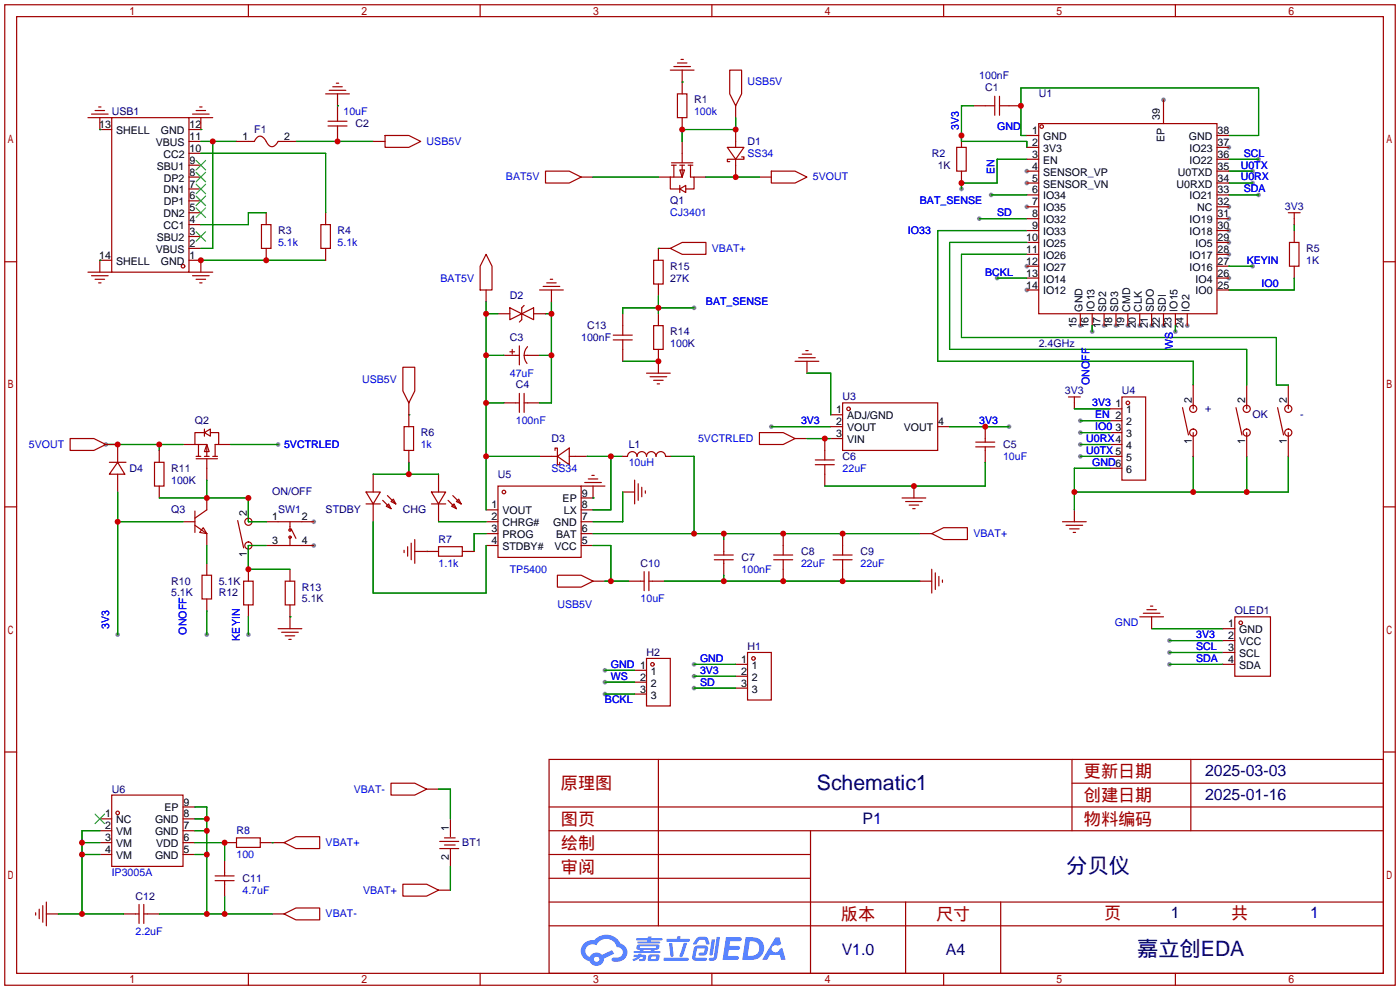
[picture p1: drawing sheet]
<svg xmlns="http://www.w3.org/2000/svg" width="299mm" height="212mm" viewBox="0 0 299 212" stroke-linecap="round" stroke-linejoin="round" font-family="sans-serif">
<g fill="#999">
<circle cx="219.5" cy="36.6" r=".51"/>
<circle cx="219.5" cy="39.1" r=".51"/>
<circle cx="219.5" cy="44.2" r=".51"/>
<circle cx="219.5" cy="56.9" r=".51"/>
<circle cx="219.5" cy="62" r=".51"/>
<circle cx="230.9" cy="69.6" r=".51"/>
<circle cx="236" cy="69.6" r=".51"/>
<circle cx="238.5" cy="69.6" r=".51"/>
<circle cx="241" cy="69.6" r=".51"/>
<circle cx="243.6" cy="69.6" r=".51"/>
<circle cx="246.1" cy="69.6" r=".51"/>
<circle cx="248.7" cy="69.6" r=".51"/>
<circle cx="253.7" cy="69.6" r=".51"/>
<circle cx="262.6" cy="59.4" r=".51"/>
<circle cx="262.6" cy="54.4" r=".51"/>
<circle cx="262.6" cy="51.8" r=".51"/>
<circle cx="262.6" cy="49.3" r=".51"/>
<circle cx="262.6" cy="46.7" r=".51"/>
<circle cx="262.6" cy="44.2" r=".51"/>
<circle cx="262.6" cy="31.5" r=".51"/>
<circle cx="248.7" cy="21.3" r=".51"/>
<circle cx="67.1" cy="116.6" r=".51"/>
<circle cx="67.1" cy="111.5" r=".51"/>
<circle cx="230.9" cy="97.5" r=".51"/>
<circle cx="230.9" cy="95" r=".51"/>
<circle cx="230.9" cy="92.5" r=".51"/>
<circle cx="230.9" cy="89.9" r=".51"/>
<circle cx="205.5" cy="40.4" r=".51"/>
<circle cx="267.7" cy="36.6" r=".51"/>
<circle cx="267.7" cy="39.1" r=".51"/>
<circle cx="269" cy="41.7" r=".51"/>
<circle cx="269" cy="34" r=".51"/>
<circle cx="209.3" cy="46.7" r=".51"/>
<circle cx="249.9" cy="136.9" r=".51"/>
<circle cx="249.9" cy="139.4" r=".51"/>
<circle cx="249.9" cy="142" r=".51"/>
<circle cx="164.8" cy="91.2" r=".51"/>
<circle cx="215.6" cy="91.2" r=".51"/>
<circle cx="148.3" cy="144.5" r=".51"/>
<circle cx="148.3" cy="147.1" r=".51"/>
<circle cx="129.3" cy="145.8" r=".51"/>
<circle cx="129.3" cy="148.3" r=".51"/>
<circle cx="213.1" cy="59.4" r=".51"/>
<circle cx="251.2" cy="70.9" r=".51"/>
<circle cx="129.3" cy="143.3" r=".51"/>
<circle cx="148.3" cy="142" r=".51"/>
<circle cx="233.4" cy="70.9" r=".51"/>
<circle cx="22.6" cy="95" r=".51"/>
<circle cx="25.1" cy="135.6" r=".51"/>
<circle cx="44.2" cy="135.6" r=".51"/>
<circle cx="53.1" cy="135.6" r=".51"/>
<circle cx="267.7" cy="56.9" r=".51"/>
<circle cx="59.4" cy="95" r=".51"/>
<circle cx="211.8" cy="41.7" r=".51"/>
<circle cx="148.3" cy="65.8" r=".51"/>
</g>
<g fill="none" stroke="#a10000" stroke-width=".25">
<path d="M1 1h297.2v209.6h-297.2zM3.6 3.6h292.1v204.4h-292.1zM53.1 1v2.6M102.6 1v2.6M152.1 1v2.6M201.7 1v2.6M251.2 1v2.6M1 55.9h2.6M295.7 55.9h2.5M1 108.3h2.6M295.7 108.3h2.5M1 160.7h2.6"/>
<path d="M117.3 162.3h178.4v45.7h-178.4zM117.3 177.5h178.4M117.3 172.5h178.4M140.7 162.3v35.6M173.2 177.5v30.5M229.1 162.3v15.2M229.1 167.4h66.6M254.5 162.3v15.2M295.7 160.7h2.5M117.3 182.6h55.9M117.3 197.9h178.4M117.3 192.8h178.4"/>
<path d="M117.3 187.7h55.9M193.5 192.8v15.2M213.9 192.8v15.2M53.1 208v2.6M102.6 208v2.6M152.1 208v2.6M201.7 208v2.6M251.2 208v2.6"/>
</g>
<g fill="#5487ff">
<path d="M155.2 200.3h2.6a.48 .48 0 0 1 .7 .4 .48 .48 0 0 1-.6 .4h-1.8l-.2 1.1h1.9a.43 .43 0 0 1 .4 .4 .43 .43 0 0 1-.5 .4h-1.9l-.2 1.3h1.7a.45 .45 0 0 1 .5 .2 .45 .45 0 0 1-.1 .6h-3.3z"/>
<path d="M165.7 200.3h.9l.4 1.5-.8 .3a.84 .84 0 0 0-1.2 .3 .84 .84 0 0 0 .4 1.1 .84 .84 0 0 0 1.1-.4l.1-.2 .6-.3 .7 2.5h-1l-.2-1h-2.1l-.6 1h-1.1z"/>
<path d="M152.1 200.8h.7l-.5 3.1a.36 .36 0 0 1-.3 .3 .36 .36 0 0 1-.4-.3z"/>
<path d="M153.2 200.2h.7l-.6 4.3a1.13 1.13 0 0 1-1.8 .6l.2-.4h.7l.2-.2z"/>
<path d="M148.9 200.6l.6-.4h1a.77 .77 0 0 1 .9 .5l.3 1-.2 .2h-.5l-.3-.9-.2-.2-1 .1-.7 1-.6-.1-.1-.2z"/>
<path d="M148.4 202.4l.6-.3h1.7a.81 .81 0 0 1 .7 .5 .81 .81 0 0 1-.2 .8 .81 .81 0 0 1-.9 .8h-.7a.32 .32 0 0 1-.3-.3 .32 .32 0 0 1 .4-.3h.7l.2-.9-1.6 .1-.4 1.8 2.2 .1a.32 .32 0 0 1 .3 .4 .32 .32 0 0 1-.4 .2h-2.2l-.5-.3-.1-.5z"/>
<path d="M141.9 204.7h5a.33 .33 0 0 1 .3 .3 .33 .33 0 0 1-.3 .3h-4.9l-.2-.1z"/>
<path d="M146.1 201.5h.8l-.7 2a.98 .98 0 0 1-.7 1.1l-.3-.3z"/>
<path d="M143 201.6h.7l.3 2.5a.34 .34 0 0 1-.3 .4 .34 .34 0 0 1-.4-.3z"/>
<path d="M142.5 200.7h2.1l.3-.6h.6l-.1 .6h1.7a.32 .32 0 0 1 .4 .3 .32 .32 0 0 1-.4 .3h-4.5l-.2-.2z"/>
<path d="M135.5 204.1h.9l.1-.3h.6v.3h.8a.82 .82 0 0 1-.5 1.3h-.8v-.4l.7-.1 .1-.3a.68 .68 0 0 0-1 .4l-1.1 .4-.1-.4 .9-.5h-.7z"/>
<path d="M136 200.5h2.4l.1-.3h.7v.3h2.2l.2 .3-.2 .2h-2.3v.2h1.8l.2 .3-.2 .1h-4.5l-.1-.4h2l.1-.2h-2.3l-.1-.2z"/>
<path d="M159.4 200.3l-.8 4.9h1.7a2.5 2.5 0 0 0 3-2.5 2.5 2.5 0 0 0-3.1-2.4zM160.3 201.1a1.61 1.61 0 0 1 2 1.5 1.61 1.61 0 0 1-1.8 1.7h-.7z"/>
<path d="M136.2 202a.55 .55 0 0 0-.2 .8 .55 .55 0 0 0 .7 .2l.1 .3h-1.3v.3l5.4 .1 .3-.2-.2-.2h-1.2l.2-.3a.7 .7 0 0 0 .8-.3 .7 .7 0 0 0 0-.8l-4.2-.1zM136.8 202.3l3.3-.1 .1 .1-.2 .3h-3.2zM137.5 203h1.7l-.2 .3h-1.4z"/>
<path d="M138.6 204.2a1.05 1.05 0 0 0 0 1.2 2.91 2.91 0 0 0 2.2-.2 .98 .98 0 0 0 0-1.2h-1.6zM139.2 204.5l.9-.1 .1 .4-.2 .2-.8-.1z"/>
<path d="M124.9 201.6a2.23 2.23 0 0 0-.7 2.3 2.23 2.23 0 0 0 1.8 1.6 1.58 1.58 0 0 0 1.8 .9 1.58 1.58 0 0 0 1.3-1.5l2.2-1.1-.5-.7-2.1 1a1.65 1.65 0 0 0-2.7 .4 1.45 1.45 0 0 1-.8-1.9 1.45 1.45 0 0 1 2-.7l.3 .1a2.3 2.3 0 0 1 2.3-1.3 2.3 2.3 0 0 1 2 1.7 1.12 1.12 0 0 1 1.3 1 1.12 1.12 0 0 1-1.1 1.2h-.7a.45 .45 0 0 0-.6 .4 .45 .45 0 0 0 .5 .5 2.21 2.21 0 0 0 2.2-.5 2.21 2.21 0 0 0 .5-2.3 2.13 2.13 0 0 0-1.3-1.1 3.3 3.3 0 0 0-5.6-.7l-1.1 .1zM127 205a.57 .57 0 0 1 1.1 0 .57 .57 0 0 1-1.1 0z"/>
</g>
<g fill="none" stroke="#a10000" stroke-width=".25">
<path d="M70.4 19.3h3.5M71.1 18.5h2.1M71.9 17.8h.5M143.3 15h5M144 14.2h3.6M144.8 13.5h2M145.5 12.7h.5M145.8 15v5.1M156 15h2.5v5.1l-1.3 2.5-1.2-2.5zM18.8 25.1h5.1M19.6 24.4h3.5M20.3 23.6h2.1"/>
<path d="M21.1 22.9h.5M21.3 25.1v2.6h2.6M23.9 25.1h16.5v33.1h-16.5zM40.4 37.8h2.5M40.4 35.3h2.5M40.4 32.8h2.5M40.4 30.2h2.5M40.4 25.1h5.1M41.1 24.4h3.6M41.9 23.6h2M42.7 22.9h.5M42.9 25.1v2.6h-2.5"/>
<path d="M50.5 30.2h3.9l.5-.8 .7-.3 .7 .3 1.1 1.6 .6 .3 .8-.2 .6-.9h3.8M69.6 20.1h5.1M70.1 25.9h4.1M70.1 26.9h4.1M72.1 20.1v5.8M72.1 26.9v3.3M79.8 30.2h2.5M82.3 29h5.1l2.5 1.2-2.5 1.3h-5.1zM116.6 36.6h5.1l2.5 1.2-2.5 1.3h-5.1zM124.2 37.8h2.5M140.7 37.8h2.6M143.3 37.8v2.6h2"/>
<path d="M143.5 35.3h1M143.5 34.8h4.6M144 35.3v2.5M144.8 20.1h2v5h-2zM145.3 36.3h1l-.5 1.5zM145.3 39.6v1.5M145.3 35.3h1M145.8 35.3v2.5h-2.5M145.8 25.1v2.6M145.8 30.2v4.6M147.1 35.3h1M147.6 35.3v2.5h.7v2.6h-1.7"/>
<path d="M148.3 37.8h2.6M155.4 31.5h3.6l-1.8 2.5zM157.2 22.6v2.5M157.2 27.7v3.8M157.2 34v3.8M158.5 33.5h.5v.5h-3.6v.5h.6M162.3 37.8h2.5M164.8 36.6h5.1l2.6 1.2-2.6 1.3h-5.1zM204.5 31.5h2v5.1h-2zM205.5 29v2.5M205.5 36.6v2.5M208 22.6h4.6"/>
<path d="M212.6 20.6v4M213.6 22.6h4.6M213.6 20.6v4M219.5 29h2.5M219.5 31.5h2.5M219.5 34h2.5M219.5 36.6h2.5M219.5 39.1h2.5M222 26.4h38.1v40.7h-38.1zM248.7 21.3v5.1M260.1 29h2.5M260.1 31.5h2.5"/>
<path d="M260.1 34h2.5M260.1 36.6h2.5M260.1 39.1h2.5M18.8 58.2h5.1M19.6 58.9h3.5M20.3 59.7h2.1M23.9 55.6h-2.6v2.6M40.4 45.5h2.5M40.4 55.6h2.5v2.6M40.4 53.1h2.5M40.4 50.5h2.5M40.4 48h2.5"/>
<path d="M40.4 42.9h2.5M40.4 40.4h2.5M40.4 58.2h5.1M41.1 58.9h3.6M41.9 59.7h2M55.9 48h2v5.1h-2zM56.9 45.5v2.5M56.9 53.1v2.5M68.6 48h2v5.1h-2zM69.6 45.5v2.5M69.6 53.1v2.5M103.9 54.4l1.3 2.5v5.1h-2.6v-5.1z"/>
<path d="M117.6 59.7h.5M139.7 55.6h2v5.1h-2zM143.3 53.1l2.5-1.3h5.1v2.6h-5.1zM143.3 53.1h-2.6v2.5M145.3 40.4l1.3-.8v1.5zM219.5 41.7h2.5M219.5 44.2h2.5M219.5 46.7h2.5M219.5 49.3h2.5M219.5 51.8h2.5M219.5 54.4h2.5M219.5 56.9h2.5"/>
<path d="M219.5 59.4h2.5M260.1 41.7h2.5M260.1 44.2h2.5M260.1 46.7h2.5M260.1 49.3h2.5M260.1 51.8h2.5M260.1 54.4h2.5M260.1 56.9h2.5M260.1 59.4h2.5M275.3 45.5h2.6M275.6 51.8h2v5.1h-2zM276.6 45.5v2.5"/>
<path d="M276.6 49.3v2.5M276.6 56.9v2.5M21.1 60.5h.5M42.7 60.5h.5M86.1 78.5h2.5v5.1l-1.2 2.5-1.3-2.5zM103.9 62v2.5M106.4 67.1h2.6M107.7 75.9h3.3M109 65.8l2.5 1.3-2.5 1.2zM109 75.2h1M109.5 74.7v1M111 73.9v4.1"/>
<path d="M111.5 67.1l2.5-1.3v2.5zM112 75.9h3.3M112 65.3l-.5 .5v2.5l-.5 .5M112.7 74.1a2.74 2.74 0 0 0-.1 3.6M114 67.1h2.6M115.3 62h5.1M116.1 61.2h3.5M116.8 60.5h2.1M117.9 62v2.5M131.1 72.6h4M131.1 71.6h4M133.1 67.1v4.5"/>
<path d="M133.1 72.6v4.6M138.2 79.8h5.1M139.7 69.6h2v5.1h-2zM140.7 60.7v2.5M140.7 67.1v2.5M140.7 74.7v5.1M169.9 77.2h5.1M170.7 76.5h3.5M171.4 75.7h2.1M172.2 74.9h.5M172.5 77.2v2.6M219.5 62h2.5"/>
<path d="M230.9 67.1v2.5M233.4 67.1v2.5M236 67.1v2.5M238.5 67.1v2.5M241 67.1v2.5M243.6 67.1v2.5M246.1 67.1v2.5M248.7 67.1v2.5M251.2 67.1v2.5M253.7 67.1v2.5M260.1 62h2.5M15 93.7h5.1l2.5 1.3-2.5 1.3h-5.1z"/>
<path d="M22.6 95h2.5v3.8M23.4 98.8h3.5M25.1 98.8l1.6 2.5h-3.3zM33 98.8h2.1v5.1h-2.1zM34 96.3v2.5M39.1 95h2.6M41.7 95h2.5v2.5M41.9 97.5h1M41.9 98h4.6M42.4 95v2.5M43.7 92.5l1.3-.8v1.5zM43.7 92.5h-2v2.5"/>
<path d="M43.7 91.7v1.5M43.7 97.5h1M44.2 95l.5 1.5h-1zM44.2 98v4.6M45 92.5h1.7v2.5h-.7v2.5M45.5 97.5h1M46.7 95h2.6M86.4 91.2h2v5.1h-2zM87.4 86.1v5.1M87.4 96.3v2.5M107.7 86.1h3.3M111 84.1v4"/>
<path d="M112 84.1v4M112 86.1h3.3M115.3 97.5h3.8M118.6 96.3v-.5h.5v3.5h.5v-.5M119.1 97.5l2.6-1.7v3.5zM121.7 97.5h3.8M133.1 97.5h1a1.02 1.02 0 0 1 1-1 1.02 1.02 0 0 1 1 1M136.1 97.5a1.02 1.02 0 0 1 1.1-1 1.02 1.02 0 0 1 1 1M138.2 97.5a1.02 1.02 0 0 1 1-1 1.02 1.02 0 0 1 1 1M138.9 80.5h3.6M139.7 81.3h2M140.2 97.5a1.02 1.02 0 0 1 1-1 1.02 1.02 0 0 1 1 1"/>
<path d="M140.5 82h.5M142.2 97.5h1.1M162.3 92.5h5.1l2.5 1.2-2.5 1.3h-5.1zM169.9 93.7h2.6M174.2 98.3h4.1M174.2 99.3h4.1M176.3 93.7v4.6M176.3 99.3v4.6M177.5 93.7h2.6M177.5 88.6h2.6M177.5 91.2h2.6M180.1 86.1h20.3v10.2h-20.3z"/>
<path d="M200.4 91.2h2.5M208.5 94.5h4.1M208.5 95.5h4.1M210.6 91.2v3.3M210.6 95.5v3.3M228.3 84.8h2.6M229.6 84.8v2.6M237.2 87.4h2.6M237.2 89.9h2.6M237.2 92.5h2.6M237.2 95h2.6M237.2 97.5h2.6"/>
<path d="M239.8 84.8h5.1v17.8h-5.1zM252.7 87.1l1.3 5.9M255 82.3v5.1M255 92.5v5M264.2 87.1l1.2 5.9M266.4 82.3v5.1M266.4 92.5v5M273 87.1l1.3 5.9M275.3 82.3v5.1M275.3 92.5v5M25.1 101.3v3.9M34 103.9v2.5"/>
<path d="M39.1 111.5h2.6M41.7 109.2v4.6M41.7 112.3l2.5 1.7M43.4 112.8l.8 1.2-1.5-.2zM44.2 106.4v2.6l-2.5 1.7M44.2 114v2.6M50.8 111.3l1.3 5.8M53.1 106.4v5.1M53.1 116.6v7.6M56.9 111.5h10.2M56.9 116.6h10.2M62 111.5v1.8"/>
<path d="M62 114.8v1.8M62.2 113l1 2.1M78.2 105.2h3.1l-1.5 2.5zM78.2 107.7h3.1M79.8 101.3v3.9M79.8 107.7v3.8M81.8 106.9l1.8 1.8M82.5 108.2l.6-.5 .5 1zM82.8 105.9l1.8 1.8M83.6 107.2l.5-.5 .5 1zM86.4 117.6v.5M87.1 116.8v2.1"/>
<path d="M87.9 116.1v3.5M88.6 117.9h5.1M88.6 115.3v5.1M92.2 105.2h3l-1.5 2.5zM92.2 107.7h3M93.7 116.8h5.1v2.1h-5.1zM93.7 101.3v3.9M93.7 107.7v3.8M95.8 106.9l1.7 1.8M96.5 108.2l.5-.5 .5 1zM96.8 105.9l1.8 1.8M97.5 107.2l.5-.5 .6 1z"/>
<path d="M98.8 117.9h2.5M103.9 111.5h2.5M103.9 109h2.5M103.9 114h2.5M103.9 116.6h2.5M106.4 103.9h17.8v15.2h-17.8zM124.2 111.5h2.5M124.2 109h2.5M124.2 114h2.5M124.2 116.6h2.5M124.2 103.9h5.1M125 103.1h3.5"/>
<path d="M125.7 102.4h2.1M126.5 101.6h.5M126.7 103.9v2.5h-2.5M133.1 105.2h2.5M135.6 102.6v5.1M136.4 103.4v3.5M137.2 104.1v2.1M137.9 104.9v.5M152.7 119.6h4M152.7 118.6h4M154.7 115.3v3.3M154.7 119.6v3.3"/>
<path d="M165.4 119.6h4M165.4 118.6h4M167.4 114v4.6M167.4 119.6v4.6M178.1 119.6h4M178.1 118.6h4M180.1 114v4.6M180.1 119.6v4.6M192.8 106.4h5.1M193.5 107.2h3.6M194.3 107.9h2M195.1 108.7h.5"/>
<path d="M195.3 103.9v2.5M196.6 114h2.5M199.1 114l2.6-1.2h5.1v2.5h-5.1zM227.1 111.5h5.1M227.8 112.3h3.6M228.6 113h2M229.4 113.8h.5M229.6 109v2.5M237.2 100.1h2.6M43.2 122.9h2v5.1h-2zM44.2 120.4v2.5M44.2 128v2.6"/>
<path d="M52.1 124.2h2v5.1h-2zM53.1 129.3v2.5M59.4 134.4h5.1M60.2 135.1h3.6M61 124.2h2v5.1h-2zM61 135.9h2M61.7 136.7h.5M62 121.7v2.5M62 129.3v5.1M119.1 122.9h5.1l2.5 1.3-2.5 1.3h-5.1zM126.7 124.2h2.6M134.4 124.2h3.3"/>
<path d="M137.7 122.2v4M138.7 122.2v4M138.7 124.2h3.3M159.8 139.4h5v10.2h-5zM196.6 124.2h2.5M199.1 121.7v5M199.9 122.4v3.6M200.7 123.2v2M201.4 124v.5M243.6 131.8h5.1M244.3 131.1h3.6M245.1 130.3h2"/>
<path d="M245.9 129.5h.5M246.1 131.8v2.6M261.4 134.4h2.5M261.4 136.9h2.5M261.4 139.4h2.5M263.9 131.8h7.6v12.7h-7.6zM135.6 143.3h2.6M135.6 145.8h2.6M135.6 148.3h2.6M138.2 140.7h5.1v10.2h-5.1zM157.2 142h2.6M157.2 144.5h2.6"/>
<path d="M157.2 147.1h2.6M261.4 142h2.5M21.3 175h2.6M21.3 177.5h2.6M23.9 169.9h15.2v15.3h-15.2zM39.1 175h2.6M39.1 177.5h2.6M39.1 172.5h2.6M50.5 179.1h5.1v2h-5.1zM83.6 167.4h5l2.6 1.3-2.6 1.2h-5zM91.2 168.7h2.5M94 179.8h4"/>
<path d="M95 179.1h2.3M96.3 175v3.8M7.6 195.1v.5M8.4 194.3v2M9.1 193.5v3.6M9.9 195.3h2.5M9.9 192.8v5.1M21.3 180.1h2.6M21.3 182.6h2.6M26.4 195.3h3.3M29.7 193.3v4.1M30.7 193.3v4.1"/>
<path d="M30.7 195.3h3.3M39.1 180.1h2.6M39.1 182.6h2.6M46 188.2h4M46 187.2h4M48 180.1h2.5M48 183.9v3.3M48 188.2v3.3M55.6 180.1h5.1M58.2 195.3h2.5M60.7 180.1l2.5-1.3h5.1v2.6h-5.1zM60.7 195.3l2.5-1.2h5.1v2.5h-5.1z"/>
<path d="M86.1 189h5.1l2.5 1.2-2.5 1.3h-5.1zM93.7 190.2h2.6M94 181.4h4M95 180.6h2.3M96.3 181.4v3.8"/>
<circle cx="222.6" cy="27.1" r=".38"/>
<circle cx="39.1" cy="56.9" r=".38"/>
<circle cx="181.4" cy="87.4" r=".38"/>
<circle cx="241" cy="86.1" r=".38"/>
<circle cx="255" cy="87.4" r=".76"/>
<circle cx="255" cy="92.5" r=".76"/>
<circle cx="266.4" cy="87.4" r=".76"/>
<circle cx="266.4" cy="92.5" r=".76"/>
<circle cx="275.3" cy="87.4" r=".76"/>
<circle cx="275.3" cy="92.5" r=".76"/>
<circle cx="53.1" cy="111.5" r=".76"/>
<circle cx="53.1" cy="116.6" r=".76"/>
<circle cx="62" cy="114.8" r=".25"/>
<circle cx="62" cy="113.3" r=".25"/>
<circle cx="107.7" cy="105.2" r=".38"/>
<circle cx="265.2" cy="133.1" r=".38"/>
<circle cx="139.4" cy="142" r=".38"/>
<circle cx="161" cy="140.7" r=".38"/>
<circle cx="25.1" cy="173.7" r=".38"/>
</g>
<g fill="none" stroke="#008700" stroke-width=".25">
<path d="M145.8 17.5h.1M21.3 27.7h.1M42.9 27.7h.1M42.9 30.2h7.6M42.9 32.8h26.7v12.7M45.5 30.2v22.9h-2.6M63.2 30.2h16.6M72.1 22.6h.1M126.7 37.8h14M150.9 37.8h11.4M157.2 25.1v2.6h-11.4v2.5M208 22.6h-2.5v7.6h14v1.3"/>
<path d="M219.5 29h-1.3v-10.2h50.8v10.2h-6.4M219.5 34h-6.4v5.1h-7.6v1.3M262.6 39.1h5.1M262.6 34h6.4M262.6 36.6h5.1M21.3 55.6h.1M42.9 55.6h26.7M56.9 45.5h-3.8v2.5h-10.2M140.7 53.1h.1M209.3 46.7h10.2M211.8 41.7h7.7M213.1 59.4h6.4"/>
<path d="M219.5 49.3h-19.1v27.9h54.6v5.1M219.5 51.8h-16.6v22.9h63.5v7.6M219.5 54.4h-14v17.7h67.3v10.2h2.5M262.6 41.7h6.4M262.6 56.9h5.1M276.6 59.4v2.6h-14M276.6 48v1.3M103.9 64.5v44.5M103.9 75.9h3.8M103.9 67.1h2.5M115.3 75.9h2.6M116.6 67.1h1.3"/>
<path d="M117.9 64.5v21.6h-2.6M133.1 77.2h7.6M140.7 63.2v3.9M148.3 65.8h-15.2v1.3M172.5 79.8h5v8.8M233.4 69.6v1.3M251.2 69.6v1.3M22.6 95h16.5M34 95v1.3M49.3 95h10.1M87.4 88.6h.1M87.4 98.8v2.5"/>
<path d="M103.9 97.5h11.4M103.9 86.1h3.8M125.5 97.5h7.6M130.6 97.5v11.5h-3.9M143.3 97.5h5v16.5M164.8 91.2h12.7M172.5 93.7h5M202.9 91.2h12.7M210.6 98.8v5.1h-34.3M229.6 87.4h7.6M230.9 97.5h6.3M230.9 95h6.3"/>
<path d="M230.9 92.5h6.3M230.9 89.9h6.3M255 97.5v7.7M266.4 97.5v7.7M275.3 97.5v7.7h-45.7M25.1 111.5h14M25.1 105.2v30.4M34 106.4h19.1v5.1h3.8M44.2 102.6v3.8M44.2 116.6v3.8M56.9 116.6h-3.8v5.1h8.9M79.8 111.5v15.2h24.1v-10.1"/>
<path d="M79.8 101.3h13.9M91.2 117.9h.1M93.7 111.5h10.2M103.9 114h-2.6v3.9M126.7 106.4h.1M126.7 114h69.9M126.7 116.6h3.9v7.6M133.1 105.2v6.3h-6.4M154.7 114v1.3M237.2 100.1h-7.6v8.9M44.2 130.6v5M53.1 131.8v3.8"/>
<path d="M62 131.8h.1M129.3 124.2h5.1M142 124.2h54.6M154.7 122.9v1.3M246.1 134.4h15.3M249.9 136.9h11.5M249.9 139.4h11.5M129.3 145.8h6.3M129.3 148.3h6.3M129.3 143.3h6.3M148.3 142h8.9M148.3 144.5h8.9"/>
<path d="M148.3 147.1h8.9M249.9 142h11.5M21.3 177.5h-3.8v17.8M41.7 172.5h2.5v22.8M41.7 175h2.5M41.7 177.5h2.5M93.7 168.7h2.6v6.3M12.4 195.3h14M17.5 182.6h3.8M17.5 180.1h3.8M34 195.3h24.2M41.7 182.6h2.5"/>
<path d="M41.7 180.1h6.3v3.8M48 191.5v3.8M58.2 180.1h.1M96.3 185.2v5"/>
</g>
<g fill="none" stroke="#3c3" stroke-width=".25">
<path d="M41.9 39.4l2 2M41.9 36.8l2 2.1M41.9 34.3l2 2M43.9 39.4l-2 2M43.9 36.8l-2 2.1M43.9 34.3l-2 2M41.9 49.5l2 2.1M41.9 44.4l2 2.1M41.9 41.9l2 2M43.9 49.5l-2 2.1M43.9 44.4l-2 2.1M43.9 41.9l-2 2"/>
<path d="M20.3 174l2.1 2M22.4 174l-2.1 2"/>
</g>
<g fill="#c00">
<circle cx="229.6" cy="105.2" r=".63"/>
<circle cx="255" cy="105.2" r=".63"/>
<circle cx="266.4" cy="105.2" r=".63"/>
<circle cx="218.2" cy="22.6" r=".63"/>
<circle cx="205.5" cy="29" r=".63"/>
<circle cx="205.5" cy="39.1" r=".63"/>
<circle cx="56.9" cy="55.6" r=".63"/>
<circle cx="42.9" cy="55.6" r=".63"/>
<circle cx="45.5" cy="30.2" r=".63"/>
<circle cx="72.1" cy="30.2" r=".63"/>
<circle cx="87.4" cy="101.3" r=".63"/>
<circle cx="130.6" cy="97.5" r=".63"/>
<circle cx="117.9" cy="75.9" r=".63"/>
<circle cx="117.9" cy="67.1" r=".63"/>
<circle cx="167.4" cy="124.2" r=".63"/>
<circle cx="154.7" cy="124.2" r=".63"/>
<circle cx="180.1" cy="124.2" r=".63"/>
<circle cx="180.1" cy="114" r=".63"/>
<circle cx="154.7" cy="114" r=".63"/>
<circle cx="167.4" cy="114" r=".63"/>
<circle cx="148.3" cy="114" r=".63"/>
<circle cx="103.9" cy="67.1" r=".63"/>
<circle cx="103.9" cy="97.5" r=".63"/>
<circle cx="103.9" cy="86.1" r=".63"/>
<circle cx="103.9" cy="75.9" r=".63"/>
<circle cx="44.2" cy="182.6" r=".63"/>
<circle cx="44.2" cy="175" r=".63"/>
<circle cx="44.2" cy="177.5" r=".63"/>
<circle cx="44.2" cy="195.3" r=".63"/>
<circle cx="48" cy="195.3" r=".63"/>
<circle cx="17.5" cy="195.3" r=".63"/>
<circle cx="17.5" cy="180.1" r=".63"/>
<circle cx="17.5" cy="182.6" r=".63"/>
<circle cx="48" cy="180.1" r=".63"/>
<circle cx="157.2" cy="27.7" r=".63"/>
<circle cx="145.8" cy="27.7" r=".63"/>
<circle cx="157.2" cy="37.8" r=".63"/>
<circle cx="176.3" cy="93.7" r=".63"/>
<circle cx="210.6" cy="91.2" r=".63"/>
<circle cx="195.3" cy="103.9" r=".63"/>
<circle cx="130.6" cy="124.2" r=".63"/>
<circle cx="34" cy="95" r=".63"/>
<circle cx="25.1" cy="95" r=".63"/>
<circle cx="25.1" cy="111.5" r=".63"/>
<circle cx="53.1" cy="106.4" r=".63"/>
<circle cx="44.2" cy="106.4" r=".63"/>
<circle cx="53.1" cy="121.7" r=".63"/>
<circle cx="140.7" cy="77.2" r=".63"/>
<circle cx="140.7" cy="65.8" r=".63"/>
</g>
<g font-size="4.5" fill="#000080">
<text x="174.6" y="168.8">Schematic1</text>
<text x="227.9" y="186.6">分贝仪</text>
<text x="243" y="204.4">嘉立创EDA</text>
</g>
<g font-size="3.7" fill="#a00000">
<text x="231.6" y="166.2">更新日期</text>
<text x="119.9" y="168.7">原理图</text>
<text x="231.6" y="171.2">创建日期</text>
<text x="119.9" y="176.3">图页</text>
<text x="231.6" y="176.3">物料编码</text>
<text x="119.9" y="181.4">绘制</text>
<text x="119.9" y="186.5">审阅</text>
<text x="179.7" y="196.6">版本</text>
<text x="200" y="196.6">尺寸</text>
<text x="236" y="196.4">页</text>
<text x="263.1" y="196.4">共</text>
</g>
<g font-size="3.4" fill="#000080">
<text x="257.6" y="165.9">2025-03-03</text>
<text x="257.6" y="171">2025-01-16</text>
<text x="184.4" y="176.1">P1</text>
<text x="250.3" y="196.2">1</text>
<text x="280" y="196.2">1</text>
<text x="179.9" y="204">V1.0</text>
<text x="202.1" y="204">A4</text>
</g>
<g font-size="2.3" fill="#000080">
<text x="209.3" y="17">100nF</text>
<text x="148.3" y="22.1">R1</text>
<text x="210.6" y="19.5">C1</text>
<text x="222" y="20.8">U1</text>
<text x="23.9" y="24.6">USB1</text>
<text x="54.4" y="28.4">F1</text>
<text x="75.9" y="27.1">C2</text>
<text x="159.8" y="31">D1</text>
<text x="199.1" y="33.5">R2</text>
<text x="200.4" y="36">1K</text>
<text x="143.3" y="43.7">Q1</text>
<text x="274.6" y="44.9">3V3</text>
<text x="59.4" y="50">R3</text>
<text x="72.1" y="50">R4</text>
<text x="279.1" y="53.8">R5</text>
<text x="143.3" y="57.6">R15</text>
<text x="279.1" y="56.4">1K</text>
<text x="109" y="64">D2</text>
<text x="143.3" y="60.2">27K</text>
<text x="125.5" y="70.3">C13</text>
<text x="143.3" y="71.6">R14</text>
<text x="109" y="72.9">C3</text>
<text x="124.2" y="72.9">100nF</text>
<text x="143.3" y="74.1">100K</text>
<text x="222" y="74.1">2.4GHz</text>
<text x="110.2" y="83">C4</text>
<text x="180.1" y="85.6">U3</text>
<text x="227.6" y="84.3">3V3</text>
<text x="239.8" y="84.3">U4</text>
<text x="257.6" y="88.1">+</text>
<text x="267.7" y="89.4">OK</text>
<text x="277.9" y="89.4">-</text>
<text x="41.7" y="90.6">Q2</text>
<text x="89.9" y="93.2">R6</text>
<text x="117.9" y="94.5">D3</text>
<text x="134.4" y="95.7">L1</text>
<text x="214.4" y="95.7">C5</text>
<text x="27.7" y="100.8">D4</text>
<text x="36.6" y="100.8">R11</text>
<text x="180.1" y="98.3">C6</text>
<text x="36.6" y="103.3">100K</text>
<text x="58.2" y="105.9">ON/OFF</text>
<text x="106.4" y="102.1">U5</text>
<text x="36.6" y="109.7">Q3</text>
<text x="59.4" y="109.7">SW1</text>
<text x="69.6" y="109.7">STDBY</text>
<text x="86.1" y="109.7">CHG</text>
<text x="93.7" y="116">R7</text>
<text x="158.5" y="119.9">C7</text>
<text x="171.2" y="118.6">C8</text>
<text x="183.9" y="118.6">C9</text>
<text x="36.6" y="124.9">R10</text>
<text x="46.7" y="124.9">5.1K</text>
<text x="136.9" y="121.1">C10</text>
<text x="36.6" y="127.5">5.1K</text>
<text x="46.7" y="127.5">R12</text>
<text x="64.5" y="126.2">R13</text>
<text x="64.5" y="128.7">5.1K</text>
<text x="263.9" y="131.3">OLED1</text>
<text x="138.2" y="140.2">H2</text>
<text x="159.8" y="138.9">H1</text>
<text x="23.9" y="169.4">U6</text>
<text x="50.5" y="178.3">R8</text>
<text x="98.8" y="180.8">BT1</text>
<text x="51.8" y="188.4">C11</text>
<text x="29" y="192.2">C12</text>
</g>
<g font-size="2.3" fill="#00f">
<text x="159.8" y="18.3">USB5V</text>
<text x="73.4" y="24.6">10uF</text>
<text x="148.3" y="24.6">100k</text>
<text x="204.9" y="27.7" transform="rotate(-90 204.9 27.7)">3V3</text>
<text x="213.1" y="27.8">GND</text>
<text x="91.2" y="31">USB5V</text>
<text x="159.8" y="33.5">SS34</text>
<text x="265.8" y="33.5">SCL</text>
<text x="108.1" y="38.6">BAT5V</text>
<text x="173.7" y="38.6">5VOUT</text>
<text x="212.6" y="37.2" transform="rotate(-90 212.6 37.2)">EN</text>
<text x="265.2" y="36">U0TX</text>
<text x="265.2" y="38.6">U0RX</text>
<text x="265.8" y="41.1">SDA</text>
<text x="143.3" y="46.2">CJ3401</text>
<text x="196.6" y="43.7">BAT_SENSE</text>
<text x="213.1" y="46.2">SD</text>
<text x="59.4" y="52.5">5.1k</text>
<text x="72.1" y="52.5">5.1k</text>
<text x="152.1" y="53.8">VBAT+</text>
<text x="194.1" y="50">IO33</text>
<text x="210.6" y="58.9">BCKL</text>
<text x="266.4" y="56.4">KEYIN</text>
<text x="94.2" y="60.2">BAT5V</text>
<text x="150.9" y="65.2">BAT_SENSE</text>
<text x="269.6" y="61.4">IO0</text>
<text x="250.7" y="74.7" transform="rotate(-90 250.7 74.7)">WS 23</text>
<text x="77.4" y="81.8">USB5V</text>
<text x="109" y="80.5">47uF</text>
<text x="232.9" y="82.3" transform="rotate(-90 232.9 82.3)">ONOFF</text>
<text x="233.4" y="86.8">3V3</text>
<text x="234.1" y="89.4">EN 2</text>
<text x="6.2" y="95.7">5VOUT</text>
<text x="60.7" y="95.7">5VCTRLED</text>
<text x="89.9" y="95.7">1k</text>
<text x="110.2" y="90.6">100nF</text>
<text x="149.2" y="94.5">5VCTRLED</text>
<text x="171.2" y="90.6">3V3</text>
<text x="209.3" y="90.6">3V3</text>
<text x="232.2" y="94.5">U0RX4</text>
<text x="234.1" y="91.9">IO0</text>
<text x="117.9" y="100.8">SS34</text>
<text x="134.4" y="99.5">10uH</text>
<text x="180.1" y="100.8">22uF</text>
<text x="214.4" y="98.3">10uF</text>
<text x="232.2" y="97">U0TX 5</text>
<text x="233.4" y="99.5">GND6</text>
<text x="208" y="114.8">VBAT+</text>
<text x="93.7" y="121.1">1.1k</text>
<text x="109" y="122.4">TP5400</text>
<text x="158.5" y="122.4">100nF</text>
<text x="171.2" y="121.1">22uF</text>
<text x="183.9" y="121.1">22uF</text>
<text x="119.1" y="130">USB5V</text>
<text x="136.9" y="128.7">10uF</text>
<text x="23.3" y="134.4" transform="rotate(-90 23.3 134.4)">3V3</text>
<text x="39.8" y="135.6" transform="rotate(-90 39.8 135.6)">ONOFF</text>
<text x="51.3" y="136.9" transform="rotate(-90 51.3 136.9)">KEYIN</text>
<text x="238.3" y="133.8">GND</text>
<text x="255.7" y="136.4">3V3</text>
<text x="130.6" y="142.7">GND 1</text>
<text x="149.6" y="144">3V3</text>
<text x="149.6" y="141.4">GND</text>
<text x="255.7" y="138.9">SCL</text>
<text x="255.7" y="141.4">SDA</text>
<text x="130.6" y="145.3">WS</text>
<text x="149.6" y="146.5">SD</text>
<text x="129.3" y="150.3">BCKL</text>
<text x="75.6" y="169.4">VBAT-</text>
<text x="50.5" y="183.4">100</text>
<text x="69.6" y="180.8">VBAT+</text>
<text x="23.9" y="187.2">IP3005A</text>
<text x="51.8" y="191">4.7uF</text>
<text x="77.6" y="191">VBAT+</text>
<text x="69.6" y="196.1">VBAT-</text>
<text x="29" y="199.9">2.2uF</text>
</g>
<g font-size="2.3">
<text x="21.2" y="27.4">13</text>
<text x="24.8" y="28.6">SHELL</text>
<text x="34.4" y="28.6">GND</text>
<text x="40.5" y="29.9">11</text>
<text x="40.5" y="27.4">12</text>
<text x="51.8" y="29.9">1</text>
<text x="60.7" y="29.9">2</text>
<text x="220.6" y="28.6">1</text>
<text x="222.9" y="29.9">GND</text>
<text x="247.9" y="25.6" transform="rotate(-90 247.9 25.6)">39</text>
<text x="254.1" y="29.9">GND</text>
<text x="260.2" y="28.6">38</text>
<text x="33.3" y="31.2">VBUS</text>
<text x="34.9" y="33.7">CC2</text>
<text x="40.5" y="35">9</text>
<text x="40.5" y="32.5">10</text>
<text x="220.6" y="31.2">2</text>
<text x="220.6" y="33.7">3</text>
<text x="222.9" y="32.5">3V3</text>
<text x="222.9" y="35">EN</text>
<text x="248.9" y="30.4" transform="rotate(-90 248.9 30.4)">EP</text>
<text x="254.2" y="35">IO22</text>
<text x="254.2" y="32.5">IO23</text>
<text x="260.2" y="33.7">36</text>
<text x="260.2" y="31.2">37</text>
<text x="33.5" y="36.3">SBU1</text>
<text x="34.9" y="41.3">DN1</text>
<text x="35" y="38.8">DP2</text>
<text x="40.5" y="40.1">7</text>
<text x="40.5" y="37.5">8</text>
<text x="220.6" y="36.3">4</text>
<text x="220.6" y="38.8">5</text>
<text x="220.6" y="41.3">6</text>
<text x="222.9" y="37.5">SENSOR_VP</text>
<text x="222.9" y="40.1">SENSOR_VN</text>
<text x="251.5" y="40.1">U0RXD</text>
<text x="251.7" y="37.5">U0TXD</text>
<text x="260.2" y="41.3">33</text>
<text x="260.2" y="38.8">34</text>
<text x="260.2" y="36.3">35</text>
<text x="34.9" y="46.4">DN2</text>
<text x="35" y="43.9">DP1</text>
<text x="40.5" y="47.7">4</text>
<text x="40.5" y="45.2">5</text>
<text x="40.5" y="42.6">6</text>
<text x="220.6" y="43.9">7</text>
<text x="220.6" y="46.4">8</text>
<text x="222.9" y="42.6">IO34</text>
<text x="222.9" y="45.2">IO35</text>
<text x="222.9" y="47.7">IO32</text>
<text x="254.2" y="47.7">IO19</text>
<text x="254.2" y="42.6">IO21</text>
<text x="255.9" y="45.2">NC</text>
<text x="260.2" y="46.4">31</text>
<text x="260.2" y="43.9">32</text>
<text x="33.5" y="51.5">SBU2</text>
<text x="34.9" y="49">CC1</text>
<text x="40.5" y="52.8">2</text>
<text x="40.5" y="50.2">3</text>
<text x="219.3" y="51.5">10</text>
<text x="220.6" y="49">9</text>
<text x="222.9" y="50.2">IO33</text>
<text x="222.9" y="52.8">IO25</text>
<text x="254.2" y="50.2">IO18</text>
<text x="255.5" y="52.8">IO5</text>
<text x="260.2" y="51.5">29</text>
<text x="260.2" y="49">30</text>
<text x="21.2" y="55.3">14</text>
<text x="24.8" y="56.6">SHELL</text>
<text x="33.3" y="54">VBUS</text>
<text x="34.4" y="56.6">GND</text>
<text x="40.5" y="55.3">1</text>
<text x="219.3" y="54">11</text>
<text x="219.3" y="56.6">12</text>
<text x="219.3" y="59.1">13</text>
<text x="222.9" y="55.3">IO26</text>
<text x="222.9" y="57.9">IO27</text>
<text x="254.2" y="57.9">IO16</text>
<text x="254.2" y="55.3">IO17</text>
<text x="260.2" y="59.1">26</text>
<text x="260.2" y="56.6">27</text>
<text x="260.2" y="54">28</text>
<text x="219.3" y="61.7">14</text>
<text x="222.9" y="60.4">IO14</text>
<text x="222.9" y="62.9">IO12</text>
<text x="255.5" y="62.9">IO0</text>
<text x="255.5" y="60.4">IO4</text>
<text x="260.2" y="61.7">25</text>
<text x="230.1" y="70.2" transform="rotate(-90 230.1 70.2)">15</text>
<text x="231.4" y="66.6" transform="rotate(-90 231.4 66.6)">GND</text>
<text x="232.6" y="70.2" transform="rotate(-90 232.6 70.2)">16</text>
<text x="233.9" y="66.6" transform="rotate(-90 233.9 66.6)">IO13</text>
<text x="235.2" y="70.2" transform="rotate(-90 235.2 70.2)">17</text>
<text x="236.4" y="66.6" transform="rotate(-90 236.4 66.6)">SD2</text>
<text x="237.7" y="70.2" transform="rotate(-90 237.7 70.2)">18</text>
<text x="239" y="66.6" transform="rotate(-90 239 66.6)">SD3</text>
<text x="240.2" y="70.2" transform="rotate(-90 240.2 70.2)">19</text>
<text x="241.5" y="66.6" transform="rotate(-90 241.5 66.6)">CMD</text>
<text x="242.8" y="70.2" transform="rotate(-90 242.8 70.2)">20</text>
<text x="244.1" y="66.6" transform="rotate(-90 244.1 66.6)">CLK</text>
<text x="245.3" y="70.2" transform="rotate(-90 245.3 70.2)">21</text>
<text x="246.6" y="66.6" transform="rotate(-90 246.6 66.6)">SDO</text>
<text x="247.9" y="70.2" transform="rotate(-90 247.9 70.2)">22</text>
<text x="249.1" y="66.6" transform="rotate(-90 249.1 66.6)">SDI</text>
<text x="251.7" y="66.6" transform="rotate(-90 251.7 66.6)">IO15</text>
<text x="252.9" y="70.2" transform="rotate(-90 252.9 70.2)">24</text>
<text x="254.2" y="66.6" transform="rotate(-90 254.2 66.6)">IO2</text>
<text x="178.7" y="88.3">1</text>
<text x="181" y="89.6">ADJ/GND</text>
<text x="238.4" y="87.1">1</text>
<text x="240.7" y="88.3">1</text>
<text x="254.7" y="86.1" transform="rotate(-90 254.7 86.1)">2</text>
<text x="266.1" y="86.1" transform="rotate(-90 266.1 86.1)">2</text>
<text x="275" y="86.1" transform="rotate(-90 275 86.1)">2</text>
<text x="178.7" y="90.9">2</text>
<text x="178.7" y="93.4">3</text>
<text x="181" y="92.1">VOUT</text>
<text x="181" y="94.7">VIN</text>
<text x="193.2" y="92.1">VOUT</text>
<text x="200.5" y="90.9">4</text>
<text x="238.4" y="92.1">3</text>
<text x="240.7" y="90.9">2</text>
<text x="240.7" y="93.4">3</text>
<text x="240.7" y="96">4</text>
<text x="254.7" y="95" transform="rotate(-90 254.7 95)">1</text>
<text x="266.1" y="95" transform="rotate(-90 266.1 95)">1</text>
<text x="275" y="95" transform="rotate(-90 275 95)">1</text>
<text x="240.7" y="98.5">5</text>
<text x="240.7" y="101">6</text>
<text x="120.2" y="107.4">EP</text>
<text x="124.3" y="106.1">9</text>
<text x="52.8" y="110.2" transform="rotate(-90 52.8 110.2)">2</text>
<text x="58.2" y="111.2">1</text>
<text x="64.5" y="111.2">2</text>
<text x="105" y="108.7">1</text>
<text x="105" y="111.2">2</text>
<text x="105" y="113.7">3</text>
<text x="107.4" y="109.9">VOUT</text>
<text x="107.4" y="112.5">CHRG#</text>
<text x="118.2" y="112.5">GND</text>
<text x="120.5" y="109.9">LX</text>
<text x="124.3" y="113.7">6</text>
<text x="124.3" y="111.2">7</text>
<text x="124.3" y="108.7">8</text>
<text x="52.8" y="119.1" transform="rotate(-90 52.8 119.1)">1</text>
<text x="58.2" y="116.3">3</text>
<text x="64.5" y="116.3">4</text>
<text x="105" y="116.3">4</text>
<text x="107.4" y="115">PROG</text>
<text x="107.4" y="117.5">STDBY#</text>
<text x="118.5" y="117.5">VCC</text>
<text x="118.9" y="115">BAT</text>
<text x="124.3" y="116.3">5</text>
<text x="262.5" y="134.1">1</text>
<text x="262.5" y="136.6">2</text>
<text x="264.8" y="135.3">GND</text>
<text x="264.8" y="137.9">VCC</text>
<text x="158.4" y="141.7">1</text>
<text x="160.7" y="142.9">1</text>
<text x="262.5" y="139.1">3</text>
<text x="262.5" y="141.7">4</text>
<text x="264.8" y="140.4">SCL</text>
<text x="264.8" y="142.9">SDA</text>
<text x="136.8" y="145.5">2</text>
<text x="136.8" y="148">3</text>
<text x="139.1" y="144.2">1</text>
<text x="139.1" y="146.8">2</text>
<text x="139.1" y="149.3">3</text>
<text x="158.4" y="144.2">2</text>
<text x="158.4" y="146.8">3</text>
<text x="160.7" y="145.5">2</text>
<text x="160.7" y="148">3</text>
<text x="35.2" y="173.4">EP</text>
<text x="39.2" y="172.2">9</text>
<text x="22.5" y="174.7">1</text>
<text x="22.5" y="177.2">2</text>
<text x="22.5" y="179.8">3</text>
<text x="24.8" y="176">NC</text>
<text x="24.8" y="178.5">VM</text>
<text x="33.1" y="178.5">GND</text>
<text x="33.1" y="176">GND</text>
<text x="39.2" y="179.8">6</text>
<text x="39.2" y="177.2">7</text>
<text x="39.2" y="174.7">8</text>
<text x="96" y="177.5" transform="rotate(-90 96 177.5)">1</text>
<text x="22.5" y="182.3">4</text>
<text x="24.8" y="181">VM</text>
<text x="24.8" y="183.6">VM</text>
<text x="33.1" y="183.6">GND</text>
<text x="33.4" y="181">VDD</text>
<text x="39.2" y="182.3">5</text>
<text x="96" y="183.9" transform="rotate(-90 96 183.9)">2</text>
</g>
</svg>
